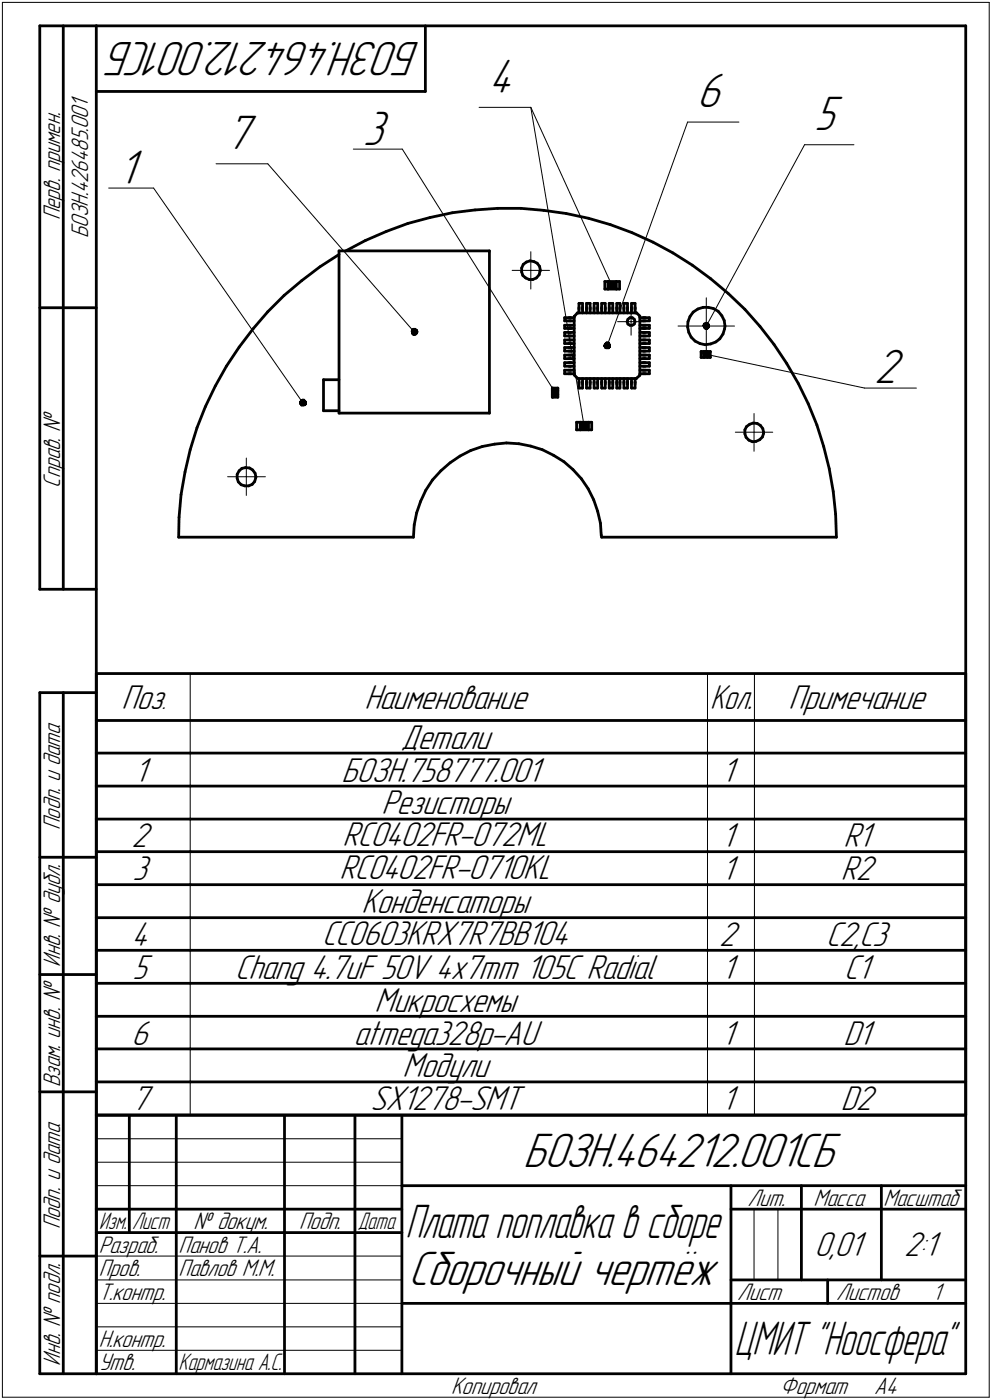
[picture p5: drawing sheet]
<svg xmlns="http://www.w3.org/2000/svg" width="211mm" height="298mm" viewBox="0 0 211 298" stroke-linecap="round" stroke-linejoin="round" font-family="sans-serif">
<g fill="none" stroke="#000" stroke-width=".59">
<path d="M8.5 5.5v120zM8.5 5.5h12zM13.5 5.5v120zM20.5 5.5v287zM20.5 5.5h185zM20.5 19.5h70zM90.5 5.5v14zM205.5 5.5v287zM64.2 59.8l3.9-3zM68.1 56.8l4-2.6zM72.1 53.4h32zM72.1 53.4v34.6z"/>
<path d="M73.6 53.4l4.1-2.2zM77.7 51.2l4.5-1.9zM82.2 49.3l4.6-1.7zM86.8 47.6l4.7-1.3zM91.5 46.3l4.8-1zM96.3 45.3l4.8-.6zM101.1 44.7l4.8-.3zM104.1 53.4v34.6zM105.9 44.4h4.9zM110.8 44.4l4.9 .4zM111 57.1v.8zM111 57.9l.3 .8z"/>
<path d="M111.3 58.7l.5 .5zM111.3 56.3l.7-.5zM111.3 56.3l-.3 .8zM111.8 59.2l.8 .3zM112 55.8l.8-.3zM112.6 59.5h.8zM112.8 55.5l.8 .2zM113.4 59.5l.7-.3zM113.6 55.7l.7 .3zM114.3 56l.5 .7zM114.7 58.5l-.6 .7zM114.8 56.7l.2 .9z"/>
<path d="M114.9 57.7l-.2 .8zM115 57.6l-.1 .1zM115.7 44.8l4.8 .7zM120.5 45.5l4.7 1zM125.2 46.5l4.7 1.3zM128.7 59.9h.7zM128.7 59.9v1.7zM129.4 59.9h1.7zM129.4 59.9v1.7zM129.9 47.8l4.6 1.7zM131.1 59.9v1.7zM131.1 59.9h.7z"/>
<path d="M131.8 59.9v1.7zM134.5 49.5l4.4 2.1zM138.9 51.6l4.3 2.2zM143.2 53.8l4.1 2.7zM147.3 56.5l3.9 2.9zM151.2 59.4l3.7 3.1zM8.5 65.5h12zM48.2 78l-2.4 4.2zM50.9 73.9l-2.7 4.1zM53.8 70l-2.9 3.9zM57 66.4l-3.2 3.6zM60.5 62.9l3.7-3.1z"/>
<path d="M60.5 62.9l-3.5 3.5zM120.1 72.4h.9zM120.1 78.8h.9zM120.1 70.8v.7zM120.1 73.2h.9zM120.1 74.8h.9zM120.1 75.6v.8zM120.1 72.4v.8zM120.1 69.3h.9zM120.1 76.4h.9zM120.1 78h.9zM120.1 77.2v.8z"/>
<path d="M120.1 70.8h.9zM120.1 74v.8zM120.1 67.6v.7zM120.1 78.8v.8zM120.1 69.9h.9zM120.1 79.6h.9zM120.1 77.2h.9zM120.1 71.5h.9zM120.1 69.3v.6zM120.1 74h.9zM120.1 75.6h.9zM120.1 67.6h.9z"/>
<path d="M120.1 68.3h.9zM121 74h.2zM121 73.2h.2zM121 70.8h.2zM121 77.2h.2zM121 72.4h.2zM121 76.4h.2zM121 75.6h.2zM121 68.3h.2zM121 67.6h.2zM121 69.3h.2zM121 74.8h.2z"/>
<path d="M121 79.6h.2zM121 78.8h.2zM121 71.5h.2zM121 78h.2zM121 69.9h.2zM121.3 74.8h.1M121.3 67.6h.1M121.3 75.6h.1M121.3 73.2h.1M121.3 69.9h.1M121.3 71.5h.1M121.3 78.8h.1"/>
<path d="M121.3 77.2h.1M121.3 79.6h.1M121.3 76.4h.1M121.3 68.3h.1M121.3 69.3h.1M121.3 70.8h.1M121.3 74h.1M121.3 78h.1M121.3 72.4h.1M121.3 74.8h.2zM121.3 73.2h.2zM121.3 69.9h.2z"/>
<path d="M121.3 69.3h.2zM121.3 74h.2zM121.3 70.8h.2zM121.3 78.8h.2zM121.3 71.5h.2zM121.3 72.4h.2zM121.3 77.2h.2zM121.3 68.3h.2zM121.3 67.6h.2zM121.3 75.6h.2zM121.3 76.4h.2zM121.3 78h.2z"/>
<path d="M121.3 79.6h.2zM121.5 79.6h.7zM121.5 73.2h.7zM121.5 72.4h.7zM121.5 74h.7zM121.5 70.8h.7zM121.5 78.8h.7zM121.5 71.5h.7zM121.5 67.6h.7zM121.5 78h.7zM121.5 69.9h.7zM121.5 75.6h.7z"/>
<path d="M121.5 69.3h.7zM121.5 74.8h.7zM121.5 68.3h.7zM121.5 77.2h.7zM121.5 76.4h.7zM122.2 67.4l.1-.1zM122.2 67.4v12.4zM122.2 79.8l.1 .1zM122.3 79.9l.6 .6zM122.9 66.6l-.6 .7zM122.9 66.6h.1zM123 66.6h12.3z"/>
<path d="M123.2 65.4v.2zM123.2 65.7h.1M123.2 66v.6zM123.2 65.7v.3zM123.2 64.6h.8zM123.2 64.6v.8zM124 66v.6zM124 64.6v.8zM124 65.7v.3zM124 65.7h.1M124 65.4v.2zM124.8 65.7v.3z"/>
<path d="M124.8 66v.6zM124.8 65.4v.2zM124.8 65.7h.1M124.8 64.6v.8zM124.8 64.6h.8zM125.6 64.6v.8zM125.6 65.7v.3zM125.6 66v.6zM125.6 65.7h.1M125.6 65.4v.2zM126.4 64.6v.8zM126.4 65.7h.1"/>
<path d="M126.4 64.6h.8zM126.4 65.7v.3zM126.4 66v.6zM126.4 65.4v.2zM127.2 66v.6zM127.2 65.7v.3zM127.2 64.6v.8zM127.2 65.7h.1M127.2 65.4v.2zM128 64.6h.8zM128 64.6v.8zM128 65.4v.2z"/>
<path d="M128 65.7h.1M128 65.7v.3zM128 66v.6zM128.7 61.6h.7zM128.8 65.7v.3zM128.8 64.6v.8zM128.8 65.4v.2zM128.8 66v.6zM128.8 65.7h.1M129.4 61.6h1.7zM129.6 65.4v.2zM129.6 65.7v.3z"/>
<path d="M129.6 64.6h.8zM129.6 66v.6zM129.6 65.7h.1M129.6 64.6v.8zM130.4 65.4v.2zM130.4 64.6v.8zM130.4 65.7v.3zM130.4 66v.6zM130.4 65.7h.1M131.1 61.6h.7zM131.2 64.6h.7zM131.2 65.4v.2z"/>
<path d="M131.2 64.6v.8zM131.2 66v.6zM131.2 65.7v.3zM131.2 65.7h.1M131.9 65.7h.1M131.9 66v.6zM131.9 65.4v.2zM131.9 64.6v.8zM131.9 65.7v.3zM132.8 65.7v.3zM132.8 65.4v.2zM132.8 64.6v.8z"/>
<path d="M132.8 66v.6zM132.8 65.7h.1M132.8 64.6h.7zM133.4 68.5l.2 .5zM133.5 66v.6zM133.5 65.7v.3zM133.5 64.6v.8zM133.5 65.7h.1M133.5 65.4v.2zM133.6 69l.4 .3zM133.6 68l.4-.4zM133.6 68l-.2 .5z"/>
<path d="M134 69.3h.5zM134 67.6h.5zM134.4 65.7v.3zM134.4 66v.6zM134.4 64.6h.7zM134.4 65.4v.2zM134.4 64.6v.8zM134.4 65.7h.1M134.5 69.3l.5-.3zM134.5 67.6l.5 .4zM135 68l.1 .5zM135.1 66v.6z"/>
<path d="M135.1 68.5l-.1 .5zM135.1 65.4v.2zM135.1 65.7v.3zM135.1 64.6v.8zM135.1 65.7h.1M135.3 66.6h.1M135.4 66.6h.1M135.5 66.6l.6 .7zM136.1 74.8h.7zM136.1 73.2h.7zM136.1 75.6h.7zM136.1 74h.7z"/>
<path d="M136.1 69.3h.7zM136.1 79.6h.7zM136.1 70.8h.7zM136.1 78h.7zM136.1 67.4v12.4zM136.1 68.3h.7zM136.1 79.8v.1zM136.1 67.4h.1M136.1 71.5h.7zM136.1 69.9h.7zM136.1 76.4h.7zM136.1 78.8h.7z"/>
<path d="M136.1 77.2h.7zM136.1 67.6h.7zM136.1 72.4h.7zM136.8 69.3h.2zM136.8 73.2h.2zM136.8 77.2h.2zM136.8 75.6h.2zM136.8 67.6h.2zM136.8 72.4h.2zM136.8 68.3h.2zM136.8 69.9h.2zM136.8 74h.2z"/>
<path d="M136.8 78.8h.2zM136.8 79.6h.2zM136.8 78h.2zM136.8 76.4h.2zM136.8 70.8h.2zM136.8 74.8h.2zM136.8 71.5h.2zM137 73.2h.2zM137 70.8h.2zM137 75.6h.2zM137 67.6h.2zM137 76.4h.2z"/>
<path d="M137 69.9h.2zM137 72.4h.2zM137 69.3h.2zM137 78h.2zM137 71.5h.2zM137 68.3h.2zM137 79.6h.2zM137 74.8h.2zM137 74h.2zM137 77.2h.2zM137 78.8h.2zM137.2 76.4h.1z"/>
<path d="M137.2 69.9h.1zM137.2 73.2h.1zM137.2 72.4h.1zM137.2 68.3h.1zM137.2 69.3h.1zM137.2 75.6h.1zM137.2 74.8h.1zM137.2 71.5h.1zM137.2 70.8h.1zM137.2 74h.1zM137.2 77.2h.1zM137.2 79.6h.1z"/>
<path d="M137.2 78h.1zM137.2 78.8h.1zM137.2 67.6h.1zM137.3 78.8h.9zM137.3 70.8h.9zM137.3 67.6h.9zM137.3 68.3h.9zM137.3 78h.9zM137.3 74h.9zM137.3 75.6h.9zM137.3 71.5h.9zM137.3 72.4h.9z"/>
<path d="M137.3 69.3h.9zM137.3 79.6h.9zM137.3 73.2h.9zM137.3 69.9h.9zM137.3 74.8h.9zM137.3 77.2h.9zM137.3 76.4h.9zM138.2 67.6v.7zM138.2 69.3v.6zM138.2 74v.8zM138.2 77.2v.8zM138.2 72.4v.8z"/>
<path d="M138.2 70.8v.7zM138.2 75.6v.8zM138.2 78.8v.8zM146.3 69.6l.3 1.2zM146.4 68.5l-.1 1.1zM146.6 70.8l.5 1zM146.8 67.4l-.4 1.1zM147.1 71.8l.8 .8zM147.5 66.5l1-.7zM147.5 66.5l-.7 .9zM147.9 72.6l1 .6zM148.5 65.8l1.1-.4z"/>
<path d="M148.9 73.2l1.1 .2zM149.2 74.9h.1M149.2 76.1h.6zM149.2 76h.1M149.2 74.9v1.1zM149.2 74.8h.6zM149.6 65.4h1.1zM149.8 76.1h.7zM149.8 74.8h.7zM149.9 75.4h.1M149.9 75.3h.1M150 75.4h.1"/>
<path d="M150 75.3h.1M150 74.9l-.1 .4zM150 75.1l-.1 .2zM150 75.1v.2zM150.1 75.4h.1M150 74.9v.4zM150 73.4l1.2-.2zM150.2 75.4h.1M150.1 75.2v.2zM150.1 75.3h.1M150.1 75.2l.1 .2zM150.2 74.9l.1 .3z"/>
<path d="M150.2 74.9l-.1 .3zM150.2 75l-.1 .2zM150.2 75l.1 .2zM150.4 75.1h.1M150.3 75.2l-.1 .2zM150.3 75.4h.2zM150.4 74.9l-.1 .2zM150.4 75.3h.1M150.4 75.3l-.1 .1zM150.4 75h.1M150.4 74.9l.1 .2zM150.4 75l.1 .1z"/>
<path d="M150.4 75.4h.1M150.5 75.1l-.1 .2zM150.5 75.4h.1M150.5 76.1h.6zM150.5 74.8h.6zM150.7 65.4l1.1 .3zM151.1 74.9h.1M151.1 76.1h.1M151.1 74.9v1.1zM151.2 73.2l1.1-.4zM151.8 65.7l1 .6zM152.3 72.8l.9-.7z"/>
<path d="M152.8 66.3l.8 .9zM153.6 67.2l.5 1zM153.8 71.1l-.6 1zM154.1 68.2l.2 1.2zM154.2 70l-.4 1.1zM154.3 69.4l-.1 .6zM154.9 62.5l3.6 3.4zM158.5 65.9l3.2 3.6zM161.7 69.5l3 3.8zM164.7 73.3l2.7 4.1zM167.4 77.4l2.4 4.2zM40.5 95.8l-1.1 4.7z"/>
<path d="M41.9 91.1l-1.4 4.7zM43.7 86.6l-1.8 4.5zM45.8 82.2l-2.1 4.4zM51.5 99.7l.7-.1zM52.2 99.6l.9 .1zM53.1 99.7l.7 .4zM68.8 80.9h3.3zM68.8 80.9v6.6zM68.8 87.5h3.3zM72.1 88h32zM95.8 98.6l2.1-1.5zM97.9 97.1l2.3-1.2z"/>
<path d="M100.2 95.9l2.4-.8zM102.6 95.1l2.6-.5zM105.2 94.6l2.6-.3zM107.8 94.3l2.6 .2zM110.4 94.5l2.5 .5zM112.9 95l2.5 .8zM115.4 95.8l2.4 1.1zM117.6 84.6h.1M117.6 82.6h.1M117.5 82.6v.6zM117.5 83.2v.8zM117.5 84v.6z"/>
<path d="M117.6 83.3l.2 .1zM117.6 83.6l.3-.1zM117.6 83.7h.1M117.6 83.6l.3 .1zM117.6 83.7l.3 .1zM117.6 84.6h1.1zM117.6 83.3h.2zM117.6 82.6h1.1zM117.6 83.7h.3zM117.7 83.3l.1 .1zM117.7 83.7l.2 .1zM117.7 83.6h.2z"/>
<path d="M117.7 83.7h.2zM117.8 83.3h.1M117.7 83.6l.2-.1zM117.8 96.9l2.2 1.4zM117.8 83.3l.1 .1zM117.8 83.3h.1zM117.9 83.7l.1-.1zM117.9 83.5l.1 .1zM117.9 83.5l.2 .1zM117.9 83.6h.1zM117.9 83.3l.1 .1zM118 83.4h.1"/>
<path d="M117.9 83.7h.2zM117.9 83.8h.1M117.9 83.7h.1M118.1 83.6h.1M118.1 83.4h.1M118 83.3h.1M118.1 83.3h.1M118.1 83.7h.1M118.7 84v.6zM118.7 82.6v.6zM118.7 83.2v.8zM120 98.3l1.9 1.7z"/>
<path d="M121.9 100l1.8 1.9zM122.8 89.9h.1M122.8 91.5h.1M122.7 89.9v1.6zM122.8 89.9h.6zM122.8 91.5h.6zM122.9 80.5l.1 .1zM123 80.6h12.3zM123.2 81.5v.3zM123.2 81.4h.1M123.2 80.6v.7zM123.2 82.6h.8z"/>
<path d="M123.2 81.3v.1zM123.2 81.8v.8zM123.4 91.5h1.8zM123.4 89.9v1.6zM123.4 89.9h1.8zM124 80.6v.7zM124 81.8v.8zM124 81.3v.1zM124 81.4h.1M124 81.5v.3zM124.8 80.6v.7zM124.8 81.3v.1z"/>
<path d="M124.8 82.6h.8zM124.8 81.5v.3zM124.8 81.8v.8zM124.8 81.4h.1M125.2 91.5h.7zM125.2 89.9v1.6zM125.2 89.9h.7zM125.6 81.5v.3zM125.6 81.3v.1zM125.6 81.4h.1M125.6 80.6v.7zM125.6 81.8v.8z"/>
<path d="M125.9 89.9v1.6zM126.4 80.6v.7zM126.4 81.4h.1M126.4 81.3v.1zM126.4 82.6h.8zM126.4 81.5v.3zM126.4 81.8v.8zM127.2 81.5v.3zM127.2 80.6v.7zM127.2 81.3v.1zM127.2 81.4h.1M127.2 81.8v.8z"/>
<path d="M128 81.3v.1zM128 81.5v.3zM128 81.8v.8zM128 81.4h.1M128 82.6h.8zM128 80.6v.7zM128.8 80.6v.7zM128.8 81.8v.8zM128.8 81.3v.1zM128.8 81.4h.1M128.8 81.5v.3zM129.6 82.6h.8z"/>
<path d="M129.6 81.4h.1M129.6 81.8v.8zM129.6 81.3v.1zM129.6 81.5v.3zM129.6 80.6v.7zM130.4 80.6v.7zM130.4 81.3v.1zM130.4 81.5v.3zM130.4 81.4h.1M130.4 81.8v.8zM131.2 80.6v.7zM131.2 81.8v.8z"/>
<path d="M131.2 82.6h.7zM131.2 81.3v.1zM131.2 81.5v.3zM131.2 81.4h.1M131.9 81.4h.1M131.9 80.6v.7zM131.9 81.3v.1zM131.9 81.8v.8zM131.9 81.5v.3zM132.8 81.5v.3zM132.8 81.3v.1zM132.8 80.6v.7z"/>
<path d="M132.8 82.6h.7zM132.8 81.8v.8zM132.8 81.4h.1M133.5 81.4h.1M133.5 81.5v.3zM133.5 81.3v.1zM133.5 81.8v.8zM133.5 80.6v.7zM134.4 81.3v.1zM134.4 81.8v.8zM134.4 81.4h.1M134.4 81.5v.3z"/>
<path d="M134.4 82.6h.7zM134.4 80.6v.7zM135.1 81.8v.8zM135.1 81.3v.1zM135.1 81.4h.1M135.1 81.5v.3zM135.1 80.6v.7zM135.3 80.6h.1M135.4 80.6l.1-.1zM135.5 80.5l.6-.6zM158.5 91.5v.9zM158.5 92.4l.2 .7z"/>
<path d="M158.7 93.1l.6 .6zM158.8 90.8l.7-.5zM158.8 90.8l-.3 .7zM159.3 93.7l.8 .4zM159.5 90.3l.8-.2zM160.1 94.1l.8-.1zM160.3 90.1l.8 .1zM160.9 94l.7-.4zM161.1 90.2l.7 .4zM161.6 93.6l.6-.6zM161.8 90.6l.5 .7zM162.3 91.3l.2 .7z"/>
<path d="M162.5 92.3l-.3 .7zM162.5 92v.3zM169.8 81.6l2.2 4.3zM172 85.9l1.8 4.6zM173.8 90.5l1.5 4.6zM175.3 95.1l1.1 4.7zM176.4 99.8l.9 4.8zM38 114.4h50zM38.1 110.2l-.1 4.2zM38.5 105.3l-.4 4.9zM39.4 100.5l-.9 4.8zM50.5 101v.9z"/>
<path d="M50.5 101.9l.2 .7zM50.7 102.6l.6 .6zM50.9 100.2l.6-.5zM50.9 100.2l-.4 .8zM51.3 103.2l.8 .3zM52.1 103.5h.8zM52.9 103.5l.8-.4zM53.8 100.1l.5 .7zM54.2 102.5l-.5 .6zM54.3 100.8l.1 .7zM54.4 101.7l-.2 .8zM54.4 101.5v.2z"/>
<path d="M88.1 111.8l-.1 2.6zM88.6 109.2l-.5 2.6zM89.5 106.8l-.9 2.4zM90.6 104.4l-1.1 2.4zM92 102.2l-1.4 2.2zM93.8 100.2l-1.8 2zM93.8 100.2l2-1.6zM123.7 101.9l1.4 2.2zM125.1 104.1l1.2 2.3zM126.3 106.4l.9 2.5zM127.2 108.9l.6 2.5zM127.8 111.4l.1 2.6z"/>
<path d="M127.9 114l.1 .4zM128 114.4h50zM177.3 104.6l.5 4.9zM177.8 109.5l.2 4.9zM8.5 125.5h12zM8.5 147.5v145zM8.5 147.5h12zM13.5 147.5v145zM20.5 143.4h185zM20.5 153.4h185zM20.5 143.4v94zM205.5 143.4v94z"/>
<path d="M20.5 167.4h20zM20.5 160.4h20zM20.5 174.4h20zM40.5 167.4h110zM40.5 160.4h110zM40.5 174.4h110zM150.5 167.4h10zM150.5 160.4h10zM150.5 174.4h10zM160.5 167.4h45zM160.5 160.4h45zM160.5 174.4h45z"/>
<path d="M8.5 182.5h12zM20.5 181.4h20zM20.5 188.4h20zM20.5 195.4h20zM40.5 181.4h110zM40.5 188.4h110zM40.5 195.4h110zM150.5 181.4h10zM150.5 188.4h10zM150.5 195.4h10zM160.5 181.4h45zM160.5 188.4h45z"/>
<path d="M160.5 195.4h45zM8.5 207.5h12zM20.5 202.4h20zM20.5 209.4h20zM20.5 216.4h20zM40.5 202.4h110zM40.5 209.4h110zM40.5 216.4h110zM150.5 202.4h10zM150.5 209.4h10zM150.5 216.4h10zM160.5 202.4h45z"/>
<path d="M160.5 209.4h45zM160.5 216.4h45zM8.5 232.5h12zM20.5 237.4h185zM20.5 223.4h20zM20.5 230.4h20zM20.5 237.5h185zM20.5 237.5v55zM27.5 237.5v25zM37.5 237.5v55zM40.5 223.4h110zM40.5 230.4h110z"/>
<path d="M60.5 237.5v55zM75.5 237.5v55zM85.5 237.5v55zM150.5 223.4h10zM150.5 230.4h10zM160.5 223.4h45zM160.5 230.4h45zM20.5 257.5h65zM85.5 252.5h120zM155.5 252.5v40zM155.5 257.5h15zM170.5 252.5v20z"/>
<path d="M170.5 257.5h35zM187.5 252.5v20zM8.5 267.5h12zM20.5 262.5h65zM85.5 277.5h70zM155.5 277.5h50zM155.5 272.5h50zM176.1 272.5v5zM8.5 292.5h12zM20.5 292.5h185z"/>
</g>
<g fill="none" stroke="#000" stroke-width=".21">
<path d="M.5 .5v297zM.5 .5h210zM210.5 .5v297zM46 34.9h11zM57 34.9l31.1 35.8zM75.2 31.7h10.4zM85.6 31.7l32.5 51.9zM101.9 22.9h11zM112.9 22.9l11.4 67.9zM112.9 22.9l17.3 37.9zM146.3 26l-17.1 47.6zM146.3 26h10.9z"/>
<path d="M171.2 30.8l-20.9 38.6zM171.2 30.8h10.5zM23.1 40h9.6zM32.7 40l31.7 45.8zM109 57.6h3.9zM112.9 57.6v4zM112.9 53.6v4zM112.9 57.6h4zM131.4 68.5h2.9zM134.3 68.5v2.9zM134.3 65.6v2.9zM134.3 68.5h2.9z"/>
<path d="M144.3 69.4h6zM150.2 75.4l33.8 7.2zM150.3 69.4v6zM150.3 63.4v6zM150.3 69.4h6zM52.4 97.5v4zM156.5 92h3.9zM160.4 92v4.1zM160.4 88.1v3.9zM160.4 92h4zM184 82.6h11zM48.4 101.5h4z"/>
<path d="M52.4 101.5v4zM52.4 101.5h4.1zM40.5 143.4v94zM150.5 153.4v84zM150.5 143.4v10zM160.5 153.4v84zM160.5 143.4v10zM20.5 247.5h65zM20.5 252.5h65zM20.5 242.5h65zM160.4 257.5v15zM165.5 257.5v15z"/>
<path d="M20.5 267.5h65zM20.5 272.5h65zM20.5 277.5h65zM.5 297.5h210zM20.5 282.5h65zM20.5 287.5h65z"/>
</g>
<g fill="#fff" stroke="#fff" stroke-width=".21">
<path d="M25.1 31.2h5.5zM25.1 31.3h5.5zM25.1 31.4h5.5zM25.1 31.5h5.5zM25.1 31.6h5.5zM25.1 31.7h5.5zM25.1 31.7h5.5zM25.1 31.8h5.5zM25.1 31.9h5.5zM25.1 32h5.5zM25.1 32.1h5.5zM25.1 32.2h5.5zM25.1 32.3h5.5zM25.1 32.3h5.5zM25.1 32.4h5.5zM25.1 32.5h5.5zM25.1 32.6h5.5zM25.1 32.7h5.5zM25.1 32.8h5.5zM25.1 32.9h5.5zM25.1 32.9h5.5zM25.1 33h5.5zM25.1 33.1h5.5zM25.1 33.2h5.5zM25.1 33.3h5.5zM25.1 33.4h5.5zM25.1 33.4h5.5zM25.1 33.5h5.5zM25.1 33.6h5.5zM25.1 33.7h5.5zM25.1 33.8h5.5zM25.1 33.9h5.5zM25.1 34h5.5zM25.1 34h5.5zM25.1 34.1h5.5zM25.1 34.2h5.5zM25.1 34.3h5.5zM25.1 34.4h5.5zM25.1 34.5h5.5zM25.1 34.5h5.5zM25.1 34.6h5.5zM25.1 34.7h5.5zM25.1 34.8h5.5zM25.1 34.9h5.5zM25.1 35h5.5zM25.1 35.1h5.5zM25.1 35.1h5.5zM25.1 35.2h5.5zM25.1 35.3h5.5zM25.1 35.4h5.5zM25.1 35.5h5.5zM25.1 35.6h5.5zM25.1 35.6h5.5zM25.1 35.7h5.5zM25.1 35.8h5.5zM25.1 35.9h5.5zM25.1 36h5.5zM25.1 36.1h5.5zM25.1 36.2h5.5zM25.1 36.2h5.5zM25.1 36.3h5.5zM25.1 36.4h5.5zM25.1 36.5h5.5zM25.1 36.6h5.5zM25.1 36.7h5.5zM25.1 36.7h5.5zM25.1 36.8h5.5zM25.1 36.9h5.5zM25.1 37h5.5zM25.1 37.1h5.5zM25.1 37.2h5.5zM25.1 37.3h5.5zM25.1 37.3h5.5zM25.1 37.4h5.5zM25.1 37.5h5.5zM25.1 37.6h5.5zM25.1 37.7h5.5zM25.1 37.8h5.5zM25.1 37.8h5.5zM25.1 37.9h5.5zM25.1 38h5.5zM25.1 38.1h5.5zM25.1 38.2h5.5zM25.1 38.3h5.5zM25.1 38.4h5.5zM25.1 38.4h5.5zM25.1 38.5h5.5zM25.1 38.6h5.5zM25.1 38.7h5.5zM25.1 38.8h5.5zM25.1 38.9h5.5zM25.1 38.9h5.5zM25.1 39h5.5zM25.1 39.1h5.5zM25.1 39.2h5.5zM25.1 39.3h5.5zM25.1 39.4h5.5zM25.1 39.5h5.5zM25.1 39.5h5.5zM25.1 39.6h5.5zM25.1 39.7h5.5zM25.1 39.8h5.5zM25.1 39.9h5.5zM25.1 40h5.5zM25.1 40h5.5zM25.1 40.1h5.5zM25.1 40.2h5.5zM25.1 40.3h5.5zM25.1 40.4h5.5zM25.1 40.5h5.5zM25.1 40.6h5.5zM25.1 40.6h5.5zM25.1 40.7h5.5zM25.1 40.8h5.5zM25.1 40.9h5.5zM25.1 41h5.5zM25.1 41.1h5.5zM25.1 41.1h5.5z"/>
<path d="M186 73.7h7zM186 73.8h7zM186 73.9h7zM186 74h7zM186 74.1h7zM186 74.2h7zM186 74.3h7zM186 74.3h7zM186 74.4h7zM186 74.5h7zM186 74.6h7zM186 74.7h7zM186 74.8h7zM186 74.8h7zM186 74.9h7zM186 75h7zM186 75.1h7zM186 75.2h7zM186 75.3h7zM186 75.4h7zM186 75.4h7zM186 75.5h7zM186 75.6h7zM186 75.7h7zM186 75.8h7zM186 75.9h7zM186 75.9h7zM186 76h7zM186 76.1h7zM186 76.2h7zM186 76.3h7zM186 76.4h7zM186 76.5h7zM186 76.5h7zM186 76.6h7zM186 76.7h7zM186 76.8h7zM186 76.9h7zM186 77h7zM186 77h7zM186 77.1h7zM186 77.2h7zM186 77.3h7zM186 77.4h7zM186 77.5h7zM186 77.6h7zM186 77.6h7zM186 77.7h7zM186 77.8h7zM186 77.9h7zM186 78h7zM186 78.1h7zM186 78.1h7zM186 78.2h7zM186 78.3h7zM186 78.4h7zM186 78.5h7zM186 78.6h7zM186 78.7h7zM186 78.7h7zM186 78.8h7zM186 78.9h7zM186 79h7zM186 79.1h7zM186 79.2h7zM186 79.2h7zM186 79.3h7zM186 79.4h7zM186 79.5h7zM186 79.6h7zM186 79.7h7zM186 79.8h7zM186 79.8h7zM186 79.9h7zM186 80h7zM186 80.1h7zM186 80.2h7zM186 80.3h7zM186 80.3h7zM186 80.4h7zM186 80.5h7zM186 80.6h7zM186 80.7h7zM186 80.8h7zM186 80.9h7zM186 80.9h7zM186 81h7zM186 81.1h7zM186 81.2h7zM186 81.3h7zM186 81.4h7zM186 81.4h7zM186 81.5h7zM186 81.6h7zM186 81.7h7zM186 81.8h7zM186 81.9h7zM186 82h7zM186 82h7zM186 82.1h7zM186 82.2h7zM186 82.3h7zM186 82.4h7zM186 82.5h7zM186 82.5h7zM186 82.6h7zM186 82.7h7zM186 82.8h7zM186 82.9h7zM186 83h7zM186 83.1h7zM186 83.1h7zM186 83.2h7zM186 83.3h7zM186 83.4h7zM186 83.5h7zM186 83.6h7zM186 83.7h7z"/>
<path d="M77.2 22.9h6.5zM77.2 23h6.5zM77.2 23.1h6.5zM77.2 23.2h6.5zM77.2 23.3h6.5zM77.2 23.4h6.5zM77.2 23.5h6.5zM77.2 23.5h6.5zM77.2 23.6h6.5zM77.2 23.7h6.5zM77.2 23.8h6.5zM77.2 23.9h6.5zM77.2 24h6.5zM77.2 24h6.5zM77.2 24.1h6.5zM77.2 24.2h6.5zM77.2 24.3h6.5zM77.2 24.4h6.5zM77.2 24.5h6.5zM77.2 24.6h6.5zM77.2 24.6h6.5zM77.2 24.7h6.5zM77.2 24.8h6.5zM77.2 24.9h6.5zM77.2 25h6.5zM77.2 25.1h6.5zM77.2 25.1h6.5zM77.2 25.2h6.5zM77.2 25.3h6.5zM77.2 25.4h6.5zM77.2 25.5h6.5zM77.2 25.6h6.5zM77.2 25.7h6.5zM77.2 25.7h6.5zM77.2 25.8h6.5zM77.2 25.9h6.5zM77.2 26h6.5zM77.2 26.1h6.5zM77.2 26.2h6.5zM77.2 26.2h6.5zM77.2 26.3h6.5zM77.2 26.4h6.5zM77.2 26.5h6.5zM77.2 26.6h6.5zM77.2 26.7h6.5zM77.2 26.8h6.5zM77.2 26.8h6.5zM77.2 26.9h6.5zM77.2 27h6.5zM77.2 27.1h6.5zM77.2 27.2h6.5zM77.2 27.3h6.5zM77.2 27.3h6.5zM77.2 27.4h6.5zM77.2 27.5h6.5zM77.2 27.6h6.5zM77.2 27.7h6.5zM77.2 27.8h6.5zM77.2 27.9h6.5zM77.2 27.9h6.5zM77.2 28h6.5zM77.2 28.1h6.5zM77.2 28.2h6.5zM77.2 28.3h6.5zM77.2 28.4h6.5zM77.2 28.4h6.5zM77.2 28.5h6.5zM77.2 28.6h6.5zM77.2 28.7h6.5zM77.2 28.8h6.5zM77.2 28.9h6.5zM77.2 29h6.5zM77.2 29h6.5zM77.2 29.1h6.5zM77.2 29.2h6.5zM77.2 29.3h6.5zM77.2 29.4h6.5zM77.2 29.5h6.5zM77.2 29.5h6.5zM77.2 29.6h6.5zM77.2 29.7h6.5zM77.2 29.8h6.5zM77.2 29.9h6.5zM77.2 30h6.5zM77.2 30.1h6.5zM77.2 30.1h6.5zM77.2 30.2h6.5zM77.2 30.3h6.5zM77.2 30.4h6.5zM77.2 30.5h6.5zM77.2 30.6h6.5zM77.2 30.6h6.5zM77.2 30.7h6.5zM77.2 30.8h6.5zM77.2 30.9h6.5zM77.2 31h6.5zM77.2 31.1h6.5zM77.2 31.2h6.5zM77.2 31.2h6.5zM77.2 31.3h6.5zM77.2 31.4h6.5zM77.2 31.5h6.5zM77.2 31.6h6.5zM77.2 31.7h6.5zM77.2 31.7h6.5zM77.2 31.8h6.5zM77.2 31.9h6.5zM77.2 32h6.5zM77.2 32.1h6.5zM77.2 32.2h6.5zM77.2 32.3h6.5zM77.2 32.3h6.5zM77.2 32.4h6.5zM77.2 32.5h6.5zM77.2 32.6h6.5zM77.2 32.7h6.5zM77.2 32.8h6.5zM77.2 32.9h6.5z"/>
<path d="M104 11.9h6.9zM104 11.9h6.9zM104 12h6.9zM104 12.1h6.9zM104 12.2h6.9zM104 12.3h6.9zM104 12.4h6.9zM104 12.4h6.9zM104 12.5h6.9zM104 12.6h6.9zM104 12.7h6.9zM104 12.8h6.9zM104 12.9h6.9zM104 13h6.9zM104 13h6.9zM104 13.1h6.9zM104 13.2h6.9zM104 13.3h6.9zM104 13.4h6.9zM104 13.5h6.9zM104 13.5h6.9zM104 13.6h6.9zM104 13.7h6.9zM104 13.8h6.9zM104 13.9h6.9zM104 14h6.9zM104 14.1h6.9zM104 14.1h6.9zM104 14.2h6.9zM104 14.3h6.9zM104 14.4h6.9zM104 14.5h6.9zM104 14.6h6.9zM104 14.6h6.9zM104 14.7h6.9zM104 14.8h6.9zM104 14.9h6.9zM104 15h6.9zM104 15.1h6.9zM104 15.2h6.9zM104 15.2h6.9zM104 15.3h6.9zM104 15.4h6.9zM104 15.5h6.9zM104 15.6h6.9zM104 15.7h6.9zM104 15.7h6.9zM104 15.8h6.9zM104 15.9h6.9zM104 16h6.9zM104 16.1h6.9zM104 16.2h6.9zM104 16.3h6.9zM104 16.3h6.9zM104 16.4h6.9zM104 16.5h6.9zM104 16.6h6.9zM104 16.7h6.9zM104 16.8h6.9zM104 16.8h6.9zM104 16.9h6.9zM104 17h6.9zM104 17.1h6.9zM104 17.2h6.9zM104 17.3h6.9zM104 17.4h6.9zM104 17.4h6.9zM104 17.5h6.9zM104 17.6h6.9zM104 17.7h6.9zM104 17.8h6.9zM104 17.9h6.9zM104 17.9h6.9zM104 18h6.9zM104 18.1h6.9zM104 18.2h6.9zM104 18.3h6.9zM104 18.4h6.9zM104 18.5h6.9zM104 18.5h6.9zM104 18.6h6.9zM104 18.7h6.9zM104 18.8h6.9zM104 18.9h6.9zM104 19h6.9zM104 19h6.9zM104 19.1h6.9zM104 19.2h6.9zM104 19.3h6.9zM104 19.4h6.9zM104 19.5h6.9zM104 19.6h6.9zM104 19.6h6.9zM104 19.7h6.9zM104 19.8h6.9zM104 19.9h6.9zM104 20h6.9zM104 20.1h6.9zM104 20.2h6.9zM104 20.2h6.9zM104 20.3h6.9zM104 20.4h6.9zM104 20.5h6.9zM104 20.6h6.9zM104 20.7h6.9zM104 20.7h6.9zM104 20.8h6.9zM104 20.9h6.9zM104 21h6.9zM104 21.1h6.9zM104 21.2h6.9zM104 21.3h6.9zM104 21.3h6.9zM104 21.4h6.9zM104 21.5h6.9zM104 21.6h6.9zM104 21.7h6.9zM104 21.8h6.9z"/>
<path d="M173.2 19.8h6.5zM173.2 19.9h6.5zM173.2 20h6.5zM173.2 20.1h6.5zM173.2 20.2h6.5zM173.2 20.2h6.5zM173.2 20.3h6.5zM173.2 20.4h6.5zM173.2 20.5h6.5zM173.2 20.6h6.5zM173.2 20.7h6.5zM173.2 20.7h6.5zM173.2 20.8h6.5zM173.2 20.9h6.5zM173.2 21h6.5zM173.2 21.1h6.5zM173.2 21.2h6.5zM173.2 21.3h6.5zM173.2 21.3h6.5zM173.2 21.4h6.5zM173.2 21.5h6.5zM173.2 21.6h6.5zM173.2 21.7h6.5zM173.2 21.8h6.5zM173.2 21.8h6.5zM173.2 21.9h6.5zM173.2 22h6.5zM173.2 22.1h6.5zM173.2 22.2h6.5zM173.2 22.3h6.5zM173.2 22.4h6.5zM173.2 22.4h6.5zM173.2 22.5h6.5zM173.2 22.6h6.5zM173.2 22.7h6.5zM173.2 22.8h6.5zM173.2 22.9h6.5zM173.2 22.9h6.5zM173.2 23h6.5zM173.2 23.1h6.5zM173.2 23.2h6.5zM173.2 23.3h6.5zM173.2 23.4h6.5zM173.2 23.5h6.5zM173.2 23.5h6.5zM173.2 23.6h6.5zM173.2 23.7h6.5zM173.2 23.8h6.5zM173.2 23.9h6.5zM173.2 24h6.5zM173.2 24h6.5zM173.2 24.1h6.5zM173.2 24.2h6.5zM173.2 24.3h6.5zM173.2 24.4h6.5zM173.2 24.5h6.5zM173.2 24.6h6.5zM173.2 24.6h6.5zM173.2 24.7h6.5zM173.2 24.8h6.5zM173.2 24.9h6.5zM173.2 25h6.5zM173.2 25.1h6.5zM173.2 25.1h6.5zM173.2 25.2h6.5zM173.2 25.3h6.5zM173.2 25.4h6.5zM173.2 25.5h6.5zM173.2 25.6h6.5zM173.2 25.7h6.5zM173.2 25.7h6.5zM173.2 25.8h6.5zM173.2 25.9h6.5zM173.2 26h6.5zM173.2 26.1h6.5zM173.2 26.2h6.5zM173.2 26.2h6.5zM173.2 26.3h6.5zM173.2 26.4h6.5zM173.2 26.5h6.5zM173.2 26.6h6.5zM173.2 26.7h6.5zM173.2 26.8h6.5zM173.2 26.8h6.5zM173.2 26.9h6.5zM173.2 27h6.5zM173.2 27.1h6.5zM173.2 27.2h6.5zM173.2 27.3h6.5zM173.2 27.3h6.5zM173.2 27.4h6.5zM173.2 27.5h6.5zM173.2 27.6h6.5zM173.2 27.7h6.5zM173.2 27.8h6.5zM173.2 27.9h6.5zM173.2 27.9h6.5zM173.2 28h6.5zM173.2 28.1h6.5zM173.2 28.2h6.5zM173.2 28.3h6.5zM173.2 28.4h6.5zM173.2 28.4h6.5zM173.2 28.5h6.5zM173.2 28.6h6.5zM173.2 28.7h6.5zM173.2 28.8h6.5zM173.2 28.9h6.5zM173.2 29h6.5zM173.2 29h6.5zM173.2 29.1h6.5zM173.2 29.2h6.5zM173.2 29.3h6.5zM173.2 29.4h6.5zM173.2 29.5h6.5zM173.2 29.5h6.5zM173.2 29.6h6.5zM173.2 29.7h6.5z"/>
<path d="M148.3 15.1h7zM148.3 15.2h7zM148.3 15.2h7zM148.3 15.3h7zM148.3 15.4h7zM148.3 15.5h7zM148.3 15.6h7zM148.3 15.7h7zM148.3 15.7h7zM148.3 15.8h7zM148.3 15.9h7zM148.3 16h7zM148.3 16.1h7zM148.3 16.2h7zM148.3 16.3h7zM148.3 16.3h7zM148.3 16.4h7zM148.3 16.5h7zM148.3 16.6h7zM148.3 16.7h7zM148.3 16.8h7zM148.3 16.8h7zM148.3 16.9h7zM148.3 17h7zM148.3 17.1h7zM148.3 17.2h7zM148.3 17.3h7zM148.3 17.4h7zM148.3 17.4h7zM148.3 17.5h7zM148.3 17.6h7zM148.3 17.7h7zM148.3 17.8h7zM148.3 17.9h7zM148.3 17.9h7zM148.3 18h7zM148.3 18.1h7zM148.3 18.2h7zM148.3 18.3h7zM148.3 18.4h7zM148.3 18.5h7zM148.3 18.5h7zM148.3 18.6h7zM148.3 18.7h7zM148.3 18.8h7zM148.3 18.9h7zM148.3 19h7zM148.3 19h7zM148.3 19.1h7zM148.3 19.2h7zM148.3 19.3h7zM148.3 19.4h7zM148.3 19.5h7zM148.3 19.6h7zM148.3 19.6h7zM148.3 19.7h7zM148.3 19.8h7zM148.3 19.9h7zM148.3 20h7zM148.3 20.1h7zM148.3 20.2h7zM148.3 20.2h7zM148.3 20.3h7zM148.3 20.4h7zM148.3 20.5h7zM148.3 20.6h7zM148.3 20.7h7zM148.3 20.7h7zM148.3 20.8h7zM148.3 20.9h7zM148.3 21h7zM148.3 21.1h7zM148.3 21.2h7zM148.3 21.3h7zM148.3 21.3h7zM148.3 21.4h7zM148.3 21.5h7zM148.3 21.6h7zM148.3 21.7h7zM148.3 21.8h7zM148.3 21.8h7zM148.3 21.9h7zM148.3 22h7zM148.3 22.1h7zM148.3 22.2h7zM148.3 22.3h7zM148.3 22.4h7zM148.3 22.4h7zM148.3 22.5h7zM148.3 22.6h7zM148.3 22.7h7zM148.3 22.8h7zM148.3 22.9h7zM148.3 22.9h7zM148.3 23h7zM148.3 23.1h7zM148.3 23.2h7zM148.3 23.3h7zM148.3 23.4h7zM148.3 23.5h7zM148.3 23.5h7zM148.3 23.6h7zM148.3 23.7h7zM148.3 23.8h7zM148.3 23.9h7zM148.3 24h7zM148.3 24h7zM148.3 24.1h7zM148.3 24.2h7zM148.3 24.3h7zM148.3 24.4h7zM148.3 24.5h7zM148.3 24.6h7zM148.3 24.6h7zM148.3 24.7h7zM148.3 24.8h7zM148.3 24.9h7zM148.3 25h7z"/>
<path d="M48 23.9h6.9zM48 24h6.9zM48 24h6.9zM48 24.1h6.9zM48 24.2h6.9zM48 24.3h6.9zM48 24.4h6.9zM48 24.5h6.9zM48 24.6h6.9zM48 24.6h6.9zM48 24.7h6.9zM48 24.8h6.9zM48 24.9h6.9zM48 25h6.9zM48 25.1h6.9zM48 25.1h6.9zM48 25.2h6.9zM48 25.3h6.9zM48 25.4h6.9zM48 25.5h6.9zM48 25.6h6.9zM48 25.7h6.9zM48 25.7h6.9zM48 25.8h6.9zM48 25.9h6.9zM48 26h6.9zM48 26.1h6.9zM48 26.2h6.9zM48 26.2h6.9zM48 26.3h6.9zM48 26.4h6.9zM48 26.5h6.9zM48 26.6h6.9zM48 26.7h6.9zM48 26.8h6.9zM48 26.8h6.9zM48 26.9h6.9zM48 27h6.9zM48 27.1h6.9zM48 27.2h6.9zM48 27.3h6.9zM48 27.3h6.9zM48 27.4h6.9zM48 27.5h6.9zM48 27.6h6.9zM48 27.7h6.9zM48 27.8h6.9zM48 27.9h6.9zM48 27.9h6.9zM48 28h6.9zM48 28.1h6.9zM48 28.2h6.9zM48 28.3h6.9zM48 28.4h6.9zM48 28.4h6.9zM48 28.5h6.9zM48 28.6h6.9zM48 28.7h6.9zM48 28.8h6.9zM48 28.9h6.9zM48 29h6.9zM48 29h6.9zM48 29.1h6.9zM48 29.2h6.9zM48 29.3h6.9zM48 29.4h6.9zM48 29.5h6.9zM48 29.5h6.9zM48 29.6h6.9zM48 29.7h6.9zM48 29.8h6.9zM48 29.9h6.9zM48 30h6.9zM48 30.1h6.9zM48 30.1h6.9zM48 30.2h6.9zM48 30.3h6.9zM48 30.4h6.9zM48 30.5h6.9zM48 30.6h6.9zM48 30.6h6.9zM48 30.7h6.9zM48 30.8h6.9zM48 30.9h6.9zM48 31h6.9zM48 31.1h6.9zM48 31.2h6.9zM48 31.2h6.9zM48 31.3h6.9zM48 31.4h6.9zM48 31.5h6.9zM48 31.6h6.9zM48 31.7h6.9zM48 31.7h6.9zM48 31.8h6.9zM48 31.9h6.9zM48 32h6.9zM48 32.1h6.9zM48 32.2h6.9zM48 32.3h6.9zM48 32.3h6.9zM48 32.4h6.9zM48 32.5h6.9zM48 32.6h6.9zM48 32.7h6.9zM48 32.8h6.9zM48 32.9h6.9zM48 32.9h6.9zM48 33h6.9zM48 33.1h6.9zM48 33.2h6.9zM48 33.3h6.9zM48 33.4h6.9zM48 33.4h6.9zM48 33.5h6.9zM48 33.6h6.9zM48 33.7h6.9zM48 33.8h6.9z"/>
</g>
<g fill="#000" stroke="#000" stroke-width=".21">
<path d="M87.9 69.9h.5zM87.6 70h1zM87.6 70.1h1.1zM87.5 70.2h1.3zM87.5 70.3h1.4zM87.5 70.4h1.4zM87.5 70.4h1.4zM87.4 70.5h1.6zM87.5 70.6h1.5zM87.5 70.7h1.5zM87.5 70.8h1.5zM87.5 70.9h1.4zM87.5 71h1.4zM87.5 71h1.3zM87.5 71.1h1.3zM87.6 71.2h1.1zM87.7 71.3h.9zM87.8 71.4h.7z"/>
<path d="M128.9 72.8h.6zM128.9 72.9h.7zM128.8 73h.9zM128.7 73.1h1.1zM128.5 73.2h1.3zM128.5 73.2h1.4zM128.5 73.3h1.4zM128.4 73.4h1.6zM128.4 73.5h1.6zM128.4 73.6h1.6zM128.4 73.7h1.6zM128.4 73.7h1.6zM128.4 73.8h1.6zM128.5 73.9h1.5zM128.5 74h1.4zM128.5 74.1h1.3zM128.7 74.2h1zM128.9 74.3h.7z"/>
<path d="M129.9 60h.6zM129.8 60.1h.9zM129.7 60.2h1.1zM129.6 60.3h1.3zM129.5 60.4h1.4zM129.5 60.5h1.5zM129.5 60.5h1.5zM129.5 60.6h1.5zM129.5 60.7h1.5zM129.5 60.8h1.5zM129.5 60.9h1.5zM129.5 61h1.5zM129.6 61h1.4zM129.6 61.1h1.4zM129.7 61.2h1.2zM129.7 61.3h1.1zM129.9 61.4h.8zM130 61.5h.6z"/>
<path d="M149.9 74.8h.6zM149.8 74.8h.9zM149.6 74.9h1.2zM149.6 75h1.3zM149.6 75.1h1.4zM149.5 75.2h1.5zM149.5 75.3h1.5zM149.4 75.4h1.6zM149.5 75.4h1.5zM149.5 75.5h1.5zM149.5 75.6h1.5zM149.5 75.7h1.5zM149.5 75.8h1.5zM149.5 75.9h1.5zM149.7 75.9h1.2zM149.8 76h1zM149.9 76.1h.7z"/>
<path d="M150 68.7h.6zM149.9 68.7h.8zM149.7 68.8h1.1zM149.7 68.9h1.2zM149.6 69h1.4zM149.6 69.1h1.4zM149.5 69.2h1.5zM149.4 69.3h1.6zM149.5 69.3h1.5zM149.5 69.4h1.5zM149.5 69.5h1.5zM149.6 69.6h1.4zM149.6 69.7h1.4zM149.6 69.8h1.4zM149.7 69.8h1.2zM149.8 69.9h1zM149.9 70h.8zM149.9 70.1h.7z"/>
<path d="M64.3 85h.5zM64 85.1h.9zM64 85.2h.9zM63.9 85.3h1.1zM63.8 85.3h1.3zM63.8 85.4h1.4zM63.7 85.5h1.6zM63.7 85.6h1.6zM63.7 85.7h1.6zM63.7 85.8h1.6zM63.7 85.9h1.6zM63.7 85.9h1.6zM63.7 86h1.6zM63.8 86.1h1.4zM63.8 86.2h1.4zM63.9 86.3h1.2zM64 86.4h1zM64 86.4h.8z"/>
<path d="M117.9 82.8h.6zM117.7 82.9h.9zM117.6 83h1.1zM117.5 83.1h1.3zM117.4 83.1h1.5zM117.3 83.2h1.6zM117.3 83.3h1.6zM117.3 83.4h1.6zM117.3 83.5h1.6zM117.3 83.6h1.6zM117.3 83.7h1.6zM117.3 83.7h1.6zM117.4 83.8h1.5zM117.5 83.9h1.3zM117.6 84h1.2zM117.7 84.1h1zM117.7 84.2h.9zM117.9 84.2h.5z"/>
<path d="M124.2 89.9h.3zM124 90h.6zM123.9 90.1h.8zM123.7 90.2h1.2zM123.7 90.3h1.3zM123.7 90.3h1.4zM123.6 90.4h1.5zM123.6 90.5h1.5zM123.6 90.6h1.5zM123.5 90.7h1.6zM123.6 90.8h1.5zM123.6 90.8h1.5zM123.6 90.9h1.5zM123.6 91h1.5zM123.6 91.1h1.5zM123.6 91.2h1.4zM123.8 91.3h1.1zM124 91.4h.8zM124 91.4h.7z"/>
</g>
<g font-size="10.9">
<text x="89.5" y="9" transform="rotate(-180 89.5 9)">БОЗН.464212.001СБ</text>
<text x="104" y="19.7">4</text>
<text x="148.3" y="22.9">6</text>
<text x="173.2" y="27.6">5</text>
<text x="48" y="31.7">7</text>
<text x="77.2" y="30.8">3</text>
<text x="25.2" y="39.1">1</text>
<text x="186" y="81.6">2</text>
<text x="111.4" y="248.5">БОЗН.464212.001СБ</text>
<text x="86.9" y="273.5">Сборочный чертёж</text>
</g>
<g font-size="10.7">
<text x="86.3" y="263.5">Плата поплавка в сборе</text>
<text x="156.3" y="288.5">ЦМИТ &quot;Ноосфера&quot;</text>
</g>
<g font-size="7.8">
<text x="25.9" y="150.9">Поз</text>
<text x="77.5" y="150.9">Наименование</text>
<text x="167.8" y="150.9">Примечание</text>
<text x="85.3" y="159.4">Детали</text>
<text x="28.5" y="166.4">1</text>
<text x="72.7" y="166.4">БОЗН.758777.001</text>
<text x="153.5" y="166.4">1</text>
<text x="81.2" y="173.4">Резисторы</text>
<text x="28" y="180.4">2</text>
<text x="72.9" y="180.2">RC0402FR-072ML</text>
<text x="153.5" y="180.4">1</text>
<text x="179.4" y="180.4">R1</text>
<text x="28.2" y="187.4">3</text>
<text x="72.2" y="187.2">RC0402FR-0710KL</text>
<text x="153.5" y="187.4">1</text>
<text x="178.9" y="187.4">R2</text>
<text x="76.9" y="194.4">Конденсаторы</text>
<text x="28" y="201.4">4</text>
<text x="68.5" y="201.2">CC0603KRX7R7BB104</text>
<text x="153" y="201.4">2</text>
<text x="175.8" y="201.4">C2,C3</text>
<text x="28.2" y="208.4">5</text>
<text x="50.1" y="208.4">Chang 4.7uF 50V 4x7mm 105C Radial</text>
<text x="153.5" y="208.4">1</text>
<text x="179.6" y="208.4">C1</text>
<text x="79.7" y="215.4">Микросхемы</text>
<text x="28" y="222.4">6</text>
<text x="75.3" y="222.4">atmega328p-AU</text>
<text x="153.5" y="222.4">1</text>
<text x="179.4" y="222.4">D1</text>
<text x="85.7" y="229.4">Модули</text>
<text x="28" y="236.4">7</text>
<text x="78.8" y="236.4">SX1278-SMT</text>
<text x="153.5" y="236.4">1</text>
<text x="178.9" y="236.4">D2</text>
<text x="173.3" y="267.5">0,01</text>
<text x="192.4" y="267.5">2:1</text>
</g>
<text font-size="7.7" x="151.1" y="150.9">Кол.</text>
<g font-size="5.4">
<text x="12.8" y="46.9" transform="rotate(-90 12.8 46.9)">Перв. примен.</text>
<text x="18.8" y="50.7" transform="rotate(-90 18.8 50.7)">БОЗН.426485.001</text>
<text x="12.8" y="103.8" transform="rotate(-90 12.8 103.8)">Справ. №</text>
<text x="34.5" y="150.9">.</text>
<text x="12.8" y="176.7" transform="rotate(-90 12.8 176.7)">Подп. и дата</text>
<text x="12.8" y="205.8" transform="rotate(-90 12.8 205.8)">Инв. № дубл.</text>
<text x="12.8" y="231.6" transform="rotate(-90 12.8 231.6)">Взам. инв. №</text>
<text x="159.1" y="256.8">Лит.</text>
<text x="173.1" y="256.8">Масса</text>
<text x="188" y="256.8">Масштаб</text>
<text x="12.8" y="261.7" transform="rotate(-90 12.8 261.7)">Подп. и дата</text>
<text x="41.2" y="261.8">№ докум.</text>
<text x="63.6" y="261.8">Подп.</text>
<text x="21" y="266.8">Разраб.</text>
<text x="38" y="266.8">Панов Т.А.</text>
<text x="21" y="271.8">Пров.</text>
<text x="38" y="271.8">Павлов М.М.</text>
<text x="21" y="276.8">Т.контр.</text>
<text x="156.9" y="276.8">Лист</text>
<text x="177.9" y="276.8">Листов</text>
<text x="198.4" y="276.8">1</text>
<text x="21" y="286.8">Н.контр.</text>
<text x="12.8" y="290.8" transform="rotate(-90 12.8 290.8)">Инв. № подл.</text>
<text x="21" y="291.8">Утв.</text>
<text x="96" y="296.8">Копировал</text>
<text x="166" y="296.8">Формат</text>
<text x="186" y="296.8">A4</text>
</g>
<g font-size="5.3">
<text x="21.1" y="261.8">Изм.</text>
<text x="28.1" y="261.8">Лист</text>
<text x="76.1" y="261.8">Дата</text>
<text x="38" y="291.8">Кармазина А.С.</text>
</g>
</svg>
